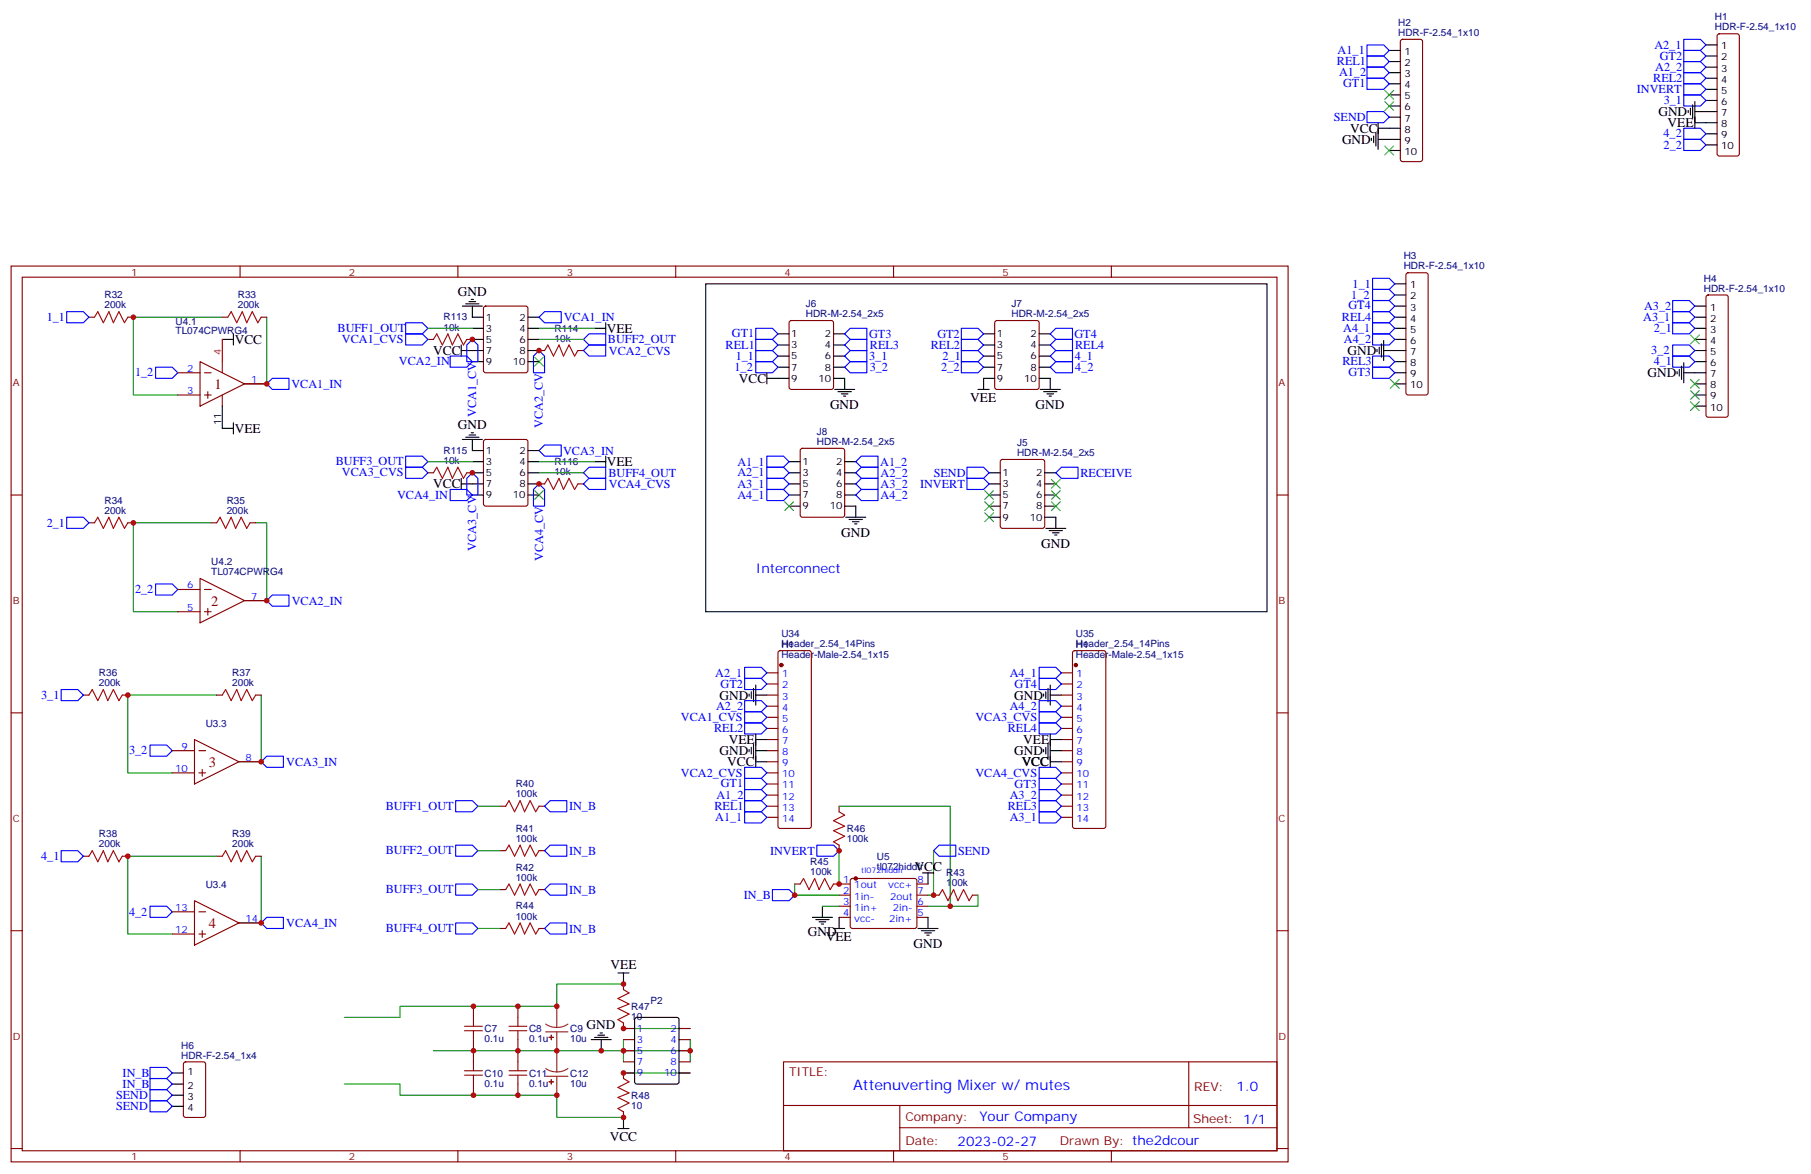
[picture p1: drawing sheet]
<svg xmlns="http://www.w3.org/2000/svg" width="575mm" height="373mm" viewBox="0 0 575 373" stroke-linecap="round" stroke-linejoin="round" font-family="sans-serif">
<g fill="none" stroke="#870000" stroke-width=".35">
<path d="M444.7 12.7l.5-.2h5.6l.5 .2 .3 .5v37.4l-.3 .5-.5 .2h-5.6l-.5-.2-.2-.5v-37.4zM545.3 10.9l.4-.2h5.7l.5 .2 .2 .5v37.4l-.2 .5-.5 .2h-5.7l-.5-.2-.2-.5v-37.4zM3.5 84.5h405.4v284.3h-405.4zM7.1 88h398.2v277.3h-398.2zM76.2 84.5v3.5M145.3 84.5v3.5M153.7 97.4l.5-.2h12.7l.6 .4 .1 20-.5 .7h-12.9l-.7-.4v-20zM214.5 84.5v3.5M283.6 84.5v3.5M352.8 84.5v3.5M446.5 86.8l.5-.2h5.6l.5 .2 .2 .5v37.4l-.2 .5-.5 .2h-5.6l-.5-.3-.2-.4v-37.4zM541.7 93.8l.5-.2h5.7l.5 .2 .2 .5v37.4l-.3 .5-.4 .2h-5.7l-.5-.2-.2-.5v-37.4z"/>
<path d="M28.2 100.7h1.8M40.6 100.7h1.7M56.4 118.3h7.1M63.5 114.8l14.1 7-14.1 7.1zM64.9 118.3h2.1M70.6 100.7h1.7M70.6 114.8v3.5M82.9 100.7h1.8M135.8 107.7h1.8M148.2 107.7h1.7M171.1 111.3h1.8M183.4 111.3h1.8"/>
<path d="M250.7 101.9l.5-.2h12.7l.6 .5 .1 20.7-.5 .7h-12.9l-.7-.4v-20.8zM316 101.9l.4-.2h12.7l.7 .5v20.7l-.4 .7h-13l-.6-.4-.1-20.8zM56.4 125.4h7.1M64.9 125.4h2.1M66 124.3v2.1M70.6 125.4v3.5M77.6 121.8h7.1M153.7 139.7l.5-.2h12.7l.6 .4 .1 20-.5 .7-12.9 .1-.7-.5v-20zM3.5 157.1h3.6M135.8 150.1h1.8M148.2 150.1h1.7M171.1 153.6h1.8"/>
<path d="M183.4 153.6h1.8M254.2 142.5l.5-.2h12.7l.7 .4v20.8l-.5 .6-12.9 .1-.6-.5-.1-20.7zM317.7 146l.5-.2h12.7l.7 .5v20.7l-.5 .7h-12.9l-.6-.5-.1-20.7zM405.3 157.1h3.6M28.2 165.9h1.8M40.6 165.9h1.7M67 165.9h1.8M79.4 165.9h1.7M56.4 187.1h7.1M56.4 194.2h7.1M63.5 183.6l14.1 7-14.1 7.1zM64.9 187.1h2.1"/>
<path d="M64.9 194.2h2.1M66 193.1v2.1M77.6 190.6h7.1M243.4 213.6h3.5M243.4 217.1h3.5M247.2 206.7l.4-.2h9.2l.5 .2 .2 .5v55.1l-.2 .5-.5 .2h-9.2l-.4-.3-.3-.4v-55.1zM336.9 213.6h3.5M336.9 217.1h3.5M340.7 206.7l.4-.2h9.2l.5 .2 .2 .5v55.1l-.2 .5-.5 .2h-9.2l-.5-.3-.2-.4v-55.1zM3.5 226.3h3.6M26.5 220.6h1.7M38.8 220.6h1.8"/>
<path d="M54.7 238.3h7M61.7 234.7l14.1 7.1-14.1 7zM63.1 238.3h2.2M68.8 220.6h1.8M81.1 220.6h1.8M243.4 220.6h3.5M243.4 224.2h3.5M243.4 227.7h3.5M243.4 231.2h3.5M243.4 234.7h3.5M243.4 238.3h3.5M336.9 220.6h3.5"/>
<path d="M336.9 224.2h3.5M336.9 227.7h3.5M336.9 231.2h3.5M336.9 234.7h3.5M336.9 238.3h3.5M405.3 226.3h3.6M54.7 245.3h7M63.1 245.3h2.2M64.2 244.3v2.1M75.8 241.8h7.1M158.7 255.9h1.8M171.1 255.9h1.8"/>
<path d="M243.4 255.9h3.5M243.4 241.8h3.5M243.4 245.3h3.5M243.4 248.8h3.5M243.4 252.4h3.5M243.4 259.4h3.5M266.3 255.9v1.8M336.9 255.9h3.5M336.9 241.8h3.5M336.9 245.3h3.5M336.9 248.8h3.5M336.9 252.4h3.5"/>
<path d="M336.9 259.4h3.5M26.5 271.8h1.7M38.8 271.8h1.8M68.8 271.8h1.8M81.1 271.8h1.8M158.7 270h1.8M171.1 270h1.8M266.3 268.3v1.7M270.1 279l.5-.2h19.7l.5 .2 .2 .5v14.8l-.7 .4-20-.1-.4-.6v-14.5zM3.5 295.4h3.6M54.7 289.4h7M54.7 296.5h7"/>
<path d="M61.7 285.9l14.1 7-14.1 7.1zM63.1 289.4h2.2M63.1 296.5h2.2M64.2 295.4v2.1M75.8 292.9h7.1M158.7 294.7h1.8M158.7 282.4h1.8M171.1 294.7h1.8M171.1 282.4h1.8M252.2 280.6h1.8M264.6 280.6h5.3M266.3 284.1h3.6"/>
<path d="M266.3 287.7h3.6M266.3 291.2h3.6M291 280.6h3.6M291 284.1h3.6M291 287.7h3.6M291 291.2h3.6M296.3 284.1h1.8M308.7 284.1h1.7M405.3 295.4h3.6M150.3 319.4v3.5M164.4 319.4v3.5M197.9 312.3v1.8"/>
<path d="M58.4 337.3l.5-.3h5.7l.6 .5 .1 16.5-.5 .6-5.9 .1-.6-.5-.1-16.5zM150.3 330v7M164.4 330v7M197.9 324.7v1.8h3.5M197.9 330h3.5M197.9 333.5h3.5M197.9 337h3.5M215.5 326.5h3.6M215.5 330h3.6M215.5 333.5h3.6M215.5 337h3.6M248.7 337h156.6v28.3h-156.6z"/>
<path d="M377.3 337.1v20.8M150.3 344.1v3.5M164.4 344.1v3.5M197.9 352.9v1.8M201.4 340.6h-3.5v1.7M215.5 340.6h3.6M248.7 350.9h156.5M285.6 357.9h119.6M285.6 350.9v14.1M3.5 364.6h3.6M76.2 365.3v3.5M145.3 365.3v3.5"/>
<path d="M214.5 365.3v3.5M283.6 365.3v3.5M352.8 365.3v3.5M405.3 364.6h3.6"/>
</g>
<g fill="none" stroke="#008700" stroke-width=".35">
<path d="M70.6 100.7h-28.3v24.7h14.1M84.7 100.7v21.1h-7.1M135.8 104.2h14.1M171.1 104.2h17.6M171.1 107.7h14.1M135.8 146.5h14.1M171.1 146.5h17.6M171.1 150.1h14.1M67 165.9h-24.7v28.3h14.1M81.1 165.9h3.6v24.7h-7.1M68.8 220.6h-28.2v24.7h14.1M82.9 220.6v21.2h-7.1"/>
<path d="M151.7 255.9h7M266.3 255.9h35.3v31.8h-7M68.8 271.8h-28.2v24.7h14.1M82.9 271.8v21.1h-7.1M151.7 270h7M266.3 270v10.6M296.3 270v14.1h-1.7M151.7 282.4h7M151.7 294.7h7M252.2 280.6v3.5h14.1M261.1 287.7h5.2M310.4 284.1v3.6h-8.8"/>
<path d="M197.9 312.3h-21.2v7.1h-49.7v3.5h-17.6M137.6 333.5h81.5M197.9 326.5h21.2M197.9 330v7M219.1 330v7M109.4 344.1h17.6v3.5h49.7v7.1h21.2M197.9 340.6h21.2"/>
</g>
<g fill="none" stroke="#000" stroke-width=".35">
<path d="M441 16h3.5M441 19.5h3.5M541.5 14.3h3.5M541.5 17.8h3.5M437.4 38.9v8.5M441 23.1h3.5M441 26.6h3.5M441 30.1h3.5M441 33.7h3.5M441 37.2h3.5M535.9 35.1v.7M536.6 34.4v2.1"/>
<path d="M537.3 33.3v4.2M538 35.4h7M538 38.9h7M538 32.2v8.5M541.5 21.3h3.5M541.5 24.8h3.5M541.5 28.4h3.5M541.5 31.9h3.5M435.3 43.9v.7M436 43.2v2.1M436.7 42.1v4.3M437.4 40.7h7.1"/>
<path d="M437.4 44.2h7.1M441 47.8h3.5M541.5 42.5h3.5M541.5 46h3.5M146.8 97.2h6.3M147.8 96.4h4.2M148.9 95.7h2.1M149.6 95h.7M149.9 97.2v3.5h3.6M224 90.1h178.2v104.1h-178.2zM442.7 97.2h3.6M442.7 90.1h3.6"/>
<path d="M442.7 93.6h3.6M538 97.2h3.5M70.6 107.7h3.5M74.1 106v3.5M146.4 111.3h7.1M146.4 109.5v3.5M149.9 104.2h3.6M149.9 107.7h3.6M149.9 114.8h3.6M167.6 111.3h3.5M167.6 104.2h3.5M167.6 100.7h3.5"/>
<path d="M167.6 107.7h3.5M167.6 114.8h3.5M188.7 104.2h3.6M192.3 102.4v3.6M243.4 118.3v3.5M246.9 106h3.6M246.9 109.5h3.6M246.9 113h3.6M246.9 116.6h3.6M264.6 106h3.5M264.6 109.5h3.5M264.6 113h3.5"/>
<path d="M264.6 116.6h3.5M312.2 106h3.5M312.2 109.5h3.5M312.2 113h3.5M312.2 116.6h3.5M329.8 106h3.6M329.8 109.5h3.6M329.8 113h3.6M329.8 116.6h3.6M437.1 110.9v.7M437.8 110.2v2.1M438.5 109.1v4.3"/>
<path d="M439.2 111.3h7.1M439.2 108.1v6.3M442.7 104.2h3.6M442.7 100.7h3.6M442.7 107.7h3.6M442.7 114.8h3.6M442.7 118.3h3.6M532.3 118v.7M533 117.3v2.1M533.8 116.2v4.2M534.5 118.3h7M534.5 115.1v6.4"/>
<path d="M538 111.3h3.5M538 104.2h3.5M538 100.7h3.5M538 107.7h3.5M538 114.8h3.5M70.6 128.9v7.1h3.5M74.1 134.2v3.5M146.8 139.5h6.3M147.8 138.8h4.2M148.9 138.1h2.1M149.6 137.4h.7M149.9 139.5v3.5h3.6"/>
<path d="M243.4 120.1h7.1M264.6 120.1h3.5v3.5M264.9 123.6h6.4M266 124.3h4.2M267.1 125h2.1M267.8 125.7h.7M310.4 123.6h3.6M315.7 120.1h-3.5v3.5M329.8 120.1h3.6v3.5M330.2 123.6h6.3M331.3 124.3h4.2M332.3 125h2.1"/>
<path d="M333 125.7h.7M442.7 121.8h3.6M538 121.8h3.5M538 125.4h3.5M538 128.9h3.5M146.4 153.6h7.1M146.4 151.8v3.6M149.9 150.1h3.6M149.9 157.1h3.6M149.9 146.5h3.6M167.6 150.1h3.5M167.6 153.6h3.5"/>
<path d="M167.6 157.1h3.5M167.6 146.5h3.5M167.6 143h3.5M188.7 146.5h3.6M192.3 144.8v3.5M250.5 150.1h3.5M250.5 153.6h3.5M250.5 157.1h3.5M250.5 146.5h3.5M268.1 150.1h3.5M268.1 153.6h3.5M268.1 157.1h3.5"/>
<path d="M268.1 146.5h3.5M314 150.1h3.5M314 153.6h3.5M314 157.1h3.5M331.6 150.1h3.5M331.6 153.6h3.5M331.6 157.1h3.5M250.5 160.7h3.5M268.1 160.7h3.5v3.5M268.5 164.2h6.3M269.5 164.9h4.3M270.6 165.6h2.1"/>
<path d="M271.3 166.3h.7M314 160.7h3.5M314 164.2h3.5M331.6 160.7h3.5M331.6 164.2h3.5v3.5M332 167.7h6.3M333 168.4h4.3M334.1 169.1h2.1M334.8 169.8h.7M238.5 219.6v2.1M239.2 218.5v4.2M239.9 217.5v6.3"/>
<path d="M332 219.6v2.1M332.7 218.5v4.2M333.4 217.5v6.3M237.8 220.3v.7M237.8 237.9v.7M238.5 237.2v2.1M239.2 236.1v4.3M239.9 220.6h3.5M239.9 233v10.6M239.9 238.3h3.5M239.9 234.7h3.5M331.3 220.3v.7"/>
<path d="M331.3 237.9v.7M332 237.2v2.1M332.7 236.1v4.3M333.4 233v10.6M333.4 220.6h3.5M333.4 238.3h3.5M333.4 234.7h3.5M239.9 241.8h3.5M333.4 241.8h3.5M292.8 277.1h3.5M294.6 277.1v3.5M257.9 291.2h6.3"/>
<path d="M258.9 291.9h4.3M260 292.6h2.1M260.7 293.3h.7M261.1 287.7v3.5M264.6 294.7h3.5M266.3 291.2v3.5M291.4 294.7h6.3M292.5 295.4h4.2M293.5 296.1h2.1M294.2 296.8h.7M294.6 291.2v3.5M196.1 308.8h3.6"/>
<path d="M197.9 308.8v3.5M187.7 330h6.3M188.7 329.3h4.3M189.8 328.6h2.1M190.5 327.9h.7M190.9 330v3.5M201.7 323.1l.4-.2h12.7l.7 .5v20l-.4 .6-13 .1-.6-.5-.1-20zM54.7 340.6h3.5M54.7 344.1h3.5M54.7 347.6h3.5M54.7 351.2h3.5M196.1 358.2h3.6"/>
<path d="M197.9 354.7v3.5"/>
</g>
<path d="M176.7 319.4v6.7M173.2 339.2l1.7 .8 1.8 .2M173.2 325l1.7 .9 1.8 .2M173.2 327.5h7.1M176.7 327.5v12.7M180.3 339.2l-1.7 .8-1.9 .2M180.3 325l-1.7 .9-1.9 .2M173.2 341.6h7.1M176.7 341.6v6" fill="none" stroke="#8c2424" stroke-width=".35"/>
<g fill="#8c2424" stroke="#8c2424" stroke-width=".35">
<path d="M174.3 343.4h1.4z"/>
<path d="M175 342.7v1.4z"/>
<path d="M174.3 329.2l1.4 .1z"/>
<path d="M175 328.6v1.4z"/>
</g>
<g fill="none" stroke="#a10000" stroke-width=".35">
<path d="M30 100.7l1-1.8 1.8 3.5 1.8-3.5 1.4 3.5 1.7-3.5 1.8 3.5 1.1-1.7M72.3 100.7l1.1-1.8 1.7 3.5 1.8-3.5 1.4 3.5 1.8-3.5 1.7 3.5 1.1-1.7M137.6 107.7l1-1.7 1.8 3.5 1.8-3.5 1.4 3.5 1.7-3.5 1.8 3.5 1.1-1.8M172.9 111.3l1-1.8 1.8 3.5 1.7-3.5 1.5 3.5 1.7-3.5 1.8 3.5 1-1.7M137.6 150.1l1-1.8 1.8 3.5 1.8-3.5 1.4 3.5 1.7-3.5 1.8 3.5 1.1-1.7M172.9 153.6l1-1.8 1.8 3.6 1.7-3.6 1.5 3.6 1.7-3.6 1.8 3.6 1-1.8M30 165.9l1-1.7 1.8 3.5 1.8-3.5 1.4 3.5 1.7-3.5 1.8 3.5 1.1-1.8M68.8 165.9l1-1.7 1.8 3.5 1.8-3.5 1.4 3.5 1.8-3.5 1.7 3.5 1.1-1.8M28.2 220.6l1.1-1.7 1.7 3.5 1.8-3.5 1.4 3.5 1.8-3.5 1.7 3.5 1.1-1.8M70.6 220.6l1-1.7 1.8 3.5 1.7-3.5 1.5 3.5 1.7-3.5 1.8 3.5 1-1.8M160.5 255.9l1.1-1.8 1.7 3.6 1.8-3.6 1.4 3.6 1.8-3.6 1.7 3.6 1.1-1.8M266.3 257.7l1.8 1-3.5 1.8 3.5 1.8-3.5 1.4 3.5 1.7-3.5 1.8 1.7 1.1"/>
<path d="M28.2 271.8l1.1-1.8 1.7 3.5 1.8-3.5 1.4 3.5 1.8-3.5 1.7 3.5 1.1-1.7M70.6 271.8l1-1.8 1.8 3.5 1.7-3.5 1.5 3.5 1.7-3.5 1.8 3.5 1-1.7M160.5 270l1.1-1.7 1.7 3.5 1.8-3.5 1.4 3.5 1.8-3.5 1.7 3.5 1.1-1.8M160.5 294.7l1.1-1.8 1.7 3.6 1.8-3.6 1.4 3.6 1.8-3.6 1.7 3.6 1.1-1.8M160.5 282.4l1.1-1.8 1.7 3.5 1.8-3.5 1.4 3.5 1.8-3.5 1.7 3.5 1.1-1.7M254 280.6l1.1-1.8 1.7 3.6 1.8-3.6 1.4 3.6 1.8-3.6 1.7 3.6 1.1-1.8M298.1 284.1l1.1-1.7 1.7 3.5 1.8-3.5 1.4 3.5 1.8-3.5 1.7 3.5 1.1-1.8M197.9 314.1l1.8 1.1-3.6 1.7 3.6 1.8-3.6 1.4 3.6 1.8-3.6 1.7 1.8 1.1M147.5 327.2h5.6M147.5 325.8h5.6M147.5 339.9h5.6M150.3 322.9v2.9"/>
<path d="M150.3 327.2v2.8M150.3 337v2.9M161.6 327.2h5.6M161.6 325.8h5.6M161.6 339.9h5.6M164.4 322.9v2.9M164.4 327.2v2.8M164.4 337v2.9M147.5 341.3h5.6M150.3 341.3v2.8M161.6 341.3h5.6M164.4 341.3v2.8"/>
<path d="M197.9 342.3l1.8 1.1-3.6 1.8 3.6 1.7-3.6 1.4 3.6 1.8-3.6 1.8 1.8 1"/>
</g>
<g fill="none" stroke="#00f" stroke-width=".35">
<path d="M433.9 14.3h5.3l1.8 1.7-1.8 1.8h-5.3zM433.9 17.8h5.3l1.8 1.7-1.8 1.8h-5.3zM534.5 16h5.3l1.7 1.8-1.7 1.7h-5.3zM534.5 12.5h5.3l1.7 1.8-1.7 1.7h-5.3zM534.5 19.5h5.3l1.7 1.8-1.7 1.8h-5.3zM433.9 21.3h5.3l1.8 1.8-1.8 1.7h-5.3zM433.9 24.8h5.3l1.8 1.8-1.8 1.8h-5.3zM433.9 35.4h5.3l1.8 1.8-1.8 1.7h-5.3zM534.5 23.1h5.3l1.7 1.7-1.7 1.8h-5.3zM534.5 26.6h5.3l1.7 1.8-1.7 1.7h-5.3zM534.5 30.1h5.3l1.7 1.8-1.7 1.8h-5.3zM534.5 40.7h5.3l1.7 1.8-1.7 1.7h-5.3z"/>
<path d="M534.5 44.2h5.3l1.7 1.8-1.7 1.8h-5.3zM21.2 98.9h5.3l1.7 1.8-1.7 1.7h-5.3zM172.9 98.9h5.3v3.5h-5.3l-1.8-1.7zM435.7 88.3h5.3l1.7 1.8-1.7 1.8h-5.3zM435.7 91.9h5.3l1.7 1.7-1.7 1.8h-5.3zM435.7 95.4h5.3l1.7 1.8-1.7 1.7h-5.3zM435.7 98.9h5.3l1.7 1.8-1.7 1.7h-5.3zM530.9 98.9h5.3l1.8 1.8-1.8 1.7h-5.3zM530.9 95.4h5.3l1.8 1.8-1.8 1.7h-5.3zM49.4 116.6h5.3l1.7 1.7-1.7 1.8h-5.3zM128.8 102.4h5.3l1.7 1.8-1.7 1.8h-5.3zM128.8 106h5.3l1.7 1.7-1.7 1.8h-5.3z"/>
<path d="M142.9 113h5.3l1.7 1.8-1.7 1.8h-5.3zM149.9 107.7l1.8 1.8v5.3h-3.5v-5.3zM171.1 111.3l1.8 1.7v5.3h-3.6v-5.3zM185.2 107.7l1.8-1.7h5.3v3.5h-5.3zM185.2 111.3l1.8-1.8h5.3v3.5h-5.3zM239.9 104.2h5.3l1.7 1.8-1.7 1.7h-5.3zM239.9 107.7h5.3l1.7 1.8-1.7 1.8h-5.3zM239.9 111.3h5.3l1.7 1.7-1.7 1.8h-5.3zM239.9 114.8h5.3l1.7 1.8-1.7 1.7h-5.3zM268.1 106l1.8-1.8h5.3v3.5h-5.3zM268.1 109.5l1.8-1.8h5.3v3.6h-5.3zM268.1 113l1.8-1.7h5.3v3.5h-5.3z"/>
<path d="M268.1 116.6l1.8-1.8h5.3v3.5h-5.3zM305.2 104.2h5.2l1.8 1.8-1.8 1.7h-5.2zM305.2 107.7h5.2l1.8 1.8-1.8 1.8h-5.2zM305.2 111.3h5.2l1.8 1.7-1.8 1.8h-5.2zM305.2 114.8h5.2l1.8 1.8-1.8 1.7h-5.2zM333.4 106l1.7-1.8h5.3v3.5h-5.3zM333.4 109.5l1.7-1.8h5.3v3.6h-5.3zM333.4 113l1.7-1.7h5.3v3.5h-5.3zM333.4 116.6l1.7-1.8h5.3v3.5h-5.3zM435.7 113h5.3l1.7 1.8-1.7 1.8h-5.3zM435.7 116.6h5.3l1.7 1.7-1.7 1.8h-5.3zM435.7 102.4h5.3l1.7 1.8-1.7 1.8h-5.3z"/>
<path d="M435.7 106h5.3l1.7 1.7-1.7 1.8h-5.3zM530.9 109.5h5.3l1.8 1.8-1.8 1.7h-5.3zM530.9 102.4h5.3l1.8 1.8-1.8 1.8h-5.3zM530.9 113h5.3l1.8 1.8-1.8 1.8h-5.3zM84.7 121.8l1.7-1.7h5.3v3.5h-5.3zM128.8 144.8h5.3l1.7 1.7-1.7 1.8h-5.3zM128.8 148.3h5.3l1.7 1.8-1.7 1.7h-5.3zM142.9 155.4h5.3l1.7 1.7-1.7 1.8h-5.3zM149.9 150.1l1.8 1.7v5.3h-3.5v-5.3zM171.1 143l1.8-1.7h5.3v3.5h-5.3zM171.1 153.6l1.8 1.8v5.3h-3.6v-5.3zM185.2 150.1l1.8-1.8h5.3v3.5h-5.3z"/>
<path d="M185.2 153.6l1.8-1.8h5.3v3.6h-5.3zM243.4 144.8h5.3l1.8 1.7-1.8 1.8h-5.3zM243.4 148.3h5.3l1.8 1.8-1.8 1.7h-5.3zM243.4 151.8h5.3l1.8 1.8-1.8 1.8h-5.3zM243.4 155.4h5.3l1.8 1.7-1.8 1.8h-5.3zM271.6 146.5l1.8-1.7h5.3v3.5h-5.3zM271.6 150.1l1.8-1.8h5.3v3.5h-5.3zM271.6 153.6l1.8-1.8h5.3v3.6h-5.3zM271.6 157.1l1.8-1.7h5.3v3.5h-5.3zM306.9 148.3h5.3l1.8 1.8-1.8 1.7h-5.3zM306.9 151.8h5.3l1.8 1.8-1.8 1.8h-5.3zM335.1 150.1l1.8-1.8h5.3v3.5h-5.3z"/>
<path d="M21.2 164.2h5.3l1.7 1.7-1.7 1.8h-5.3zM49.4 185.3h5.3l1.7 1.8-1.7 1.8h-5.3zM84.7 190.6l1.7-1.7h5.3v3.5h-5.3zM19.4 218.9h5.3l1.8 1.7-1.8 1.8h-5.3zM236.4 211.8h5.3l1.7 1.8-1.7 1.7h-5.3zM236.4 215.3h5.3l1.7 1.8-1.7 1.8h-5.3zM329.8 211.8h5.3l1.8 1.8-1.8 1.7h-5.3zM329.8 215.3h5.3l1.8 1.8-1.8 1.8h-5.3zM47.6 236.5h5.3l1.8 1.8-1.8 1.7h-5.3zM236.4 222.4h5.3l1.7 1.8-1.7 1.7h-5.3zM236.4 225.9h5.3l1.7 1.8-1.7 1.7h-5.3zM236.4 229.4h5.3l1.7 1.8-1.7 1.8h-5.3z"/>
<path d="M329.8 222.4h5.3l1.8 1.8-1.8 1.7h-5.3zM329.8 225.9h5.3l1.8 1.8-1.8 1.7h-5.3zM329.8 229.4h5.3l1.8 1.8-1.8 1.8h-5.3zM82.9 241.8l1.8-1.8h5.3v3.6h-5.3zM144.6 254.1h5.3l1.8 1.8-1.8 1.8h-5.3zM174.6 254.1h5.3v3.6h-5.3l-1.7-1.8zM236.4 247.1h5.3l1.7 1.7-1.7 1.8h-5.3zM236.4 243.6h5.3l1.7 1.7-1.7 1.8h-5.3zM236.4 250.6h5.3l1.7 1.8-1.7 1.7h-5.3zM236.4 254.1h5.3l1.7 1.8-1.7 1.8h-5.3zM236.4 257.7h5.3l1.7 1.7-1.7 1.8h-5.3zM329.8 243.6h5.3l1.8 1.7-1.8 1.8h-5.3z"/>
<path d="M329.8 247.1h5.3l1.8 1.7-1.8 1.8h-5.3zM329.8 250.6h5.3l1.8 1.8-1.8 1.7h-5.3zM329.8 254.1h5.3l1.8 1.8-1.8 1.8h-5.3zM329.8 257.7h5.3l1.8 1.7-1.8 1.8h-5.3zM19.4 270h5.3l1.8 1.8-1.8 1.7h-5.3zM144.6 268.3h5.3l1.8 1.7-1.8 1.8h-5.3zM172.9 270l1.7-1.7h5.3v3.5h-5.3zM259.3 268.3h5.3l1.7 1.7-1.7 1.8h-5.3zM296.3 270l1.8-1.7h5.3v3.5h-5.3zM47.6 287.7h5.3l1.8 1.7-1.8 1.8h-5.3zM84.7 291.2h5.3v3.5h-5.3l-1.8-1.8zM144.6 292.9h5.3l1.8 1.8-1.8 1.8h-5.3z"/>
<path d="M144.6 280.6h5.3l1.8 1.8-1.8 1.7h-5.3zM172.9 294.7l1.7-1.8h5.3v3.6h-5.3zM172.9 282.4l1.7-1.8h5.3v3.5h-5.3zM245.2 282.4h5.3l1.7 1.7-1.7 1.8h-5.3zM47.6 338.8h5.3l1.8 1.8-1.8 1.7h-5.3zM47.6 349.4h5.3l1.8 1.8-1.8 1.7h-5.3zM47.6 345.9h5.3l1.8 1.7-1.8 1.8h-5.3zM47.6 342.3h5.3l1.8 1.8-1.8 1.8h-5.3z"/>
</g>
<g fill="none" stroke="#3c3" stroke-width=".35">
<path d="M439.6 32.2l2.8 2.9M439.6 28.7l2.8 2.8M442.4 28.7l-2.8 2.8M442.4 32.2l-2.8 2.9M439.6 46.4l2.8 2.8M442.4 46.4l-2.8 2.8M169.7 113.4l2.8 2.8M172.5 113.4l-2.8 2.8M536.6 106.3l2.8 2.8M539.4 106.3l-2.8 2.8M441.3 120.4l2.8 2.9M444.1 120.4l-2.8 2.9"/>
<path d="M536.6 120.4l2.8 2.9M536.6 124l2.8 2.8M536.6 127.5l2.8 2.8M539.4 120.4l-2.8 2.9M539.4 124l-2.8 2.8M539.4 127.5l-2.8 2.8M169.7 155.7l2.8 2.8M172.5 155.7l-2.8 2.8M249.1 159.2l2.8 2.9M251.9 159.2l-2.8 2.9M312.6 155.7l2.8 2.8M312.6 159.2l2.8 2.9"/>
<path d="M315.4 155.7l-2.8 2.8M315.4 159.2l-2.8 2.9M333.7 152.2l2.8 2.8M333.7 155.7l2.8 2.8M333.7 159.2l2.8 2.9M336.5 152.2l-2.8 2.8M336.5 155.7l-2.8 2.8M336.5 159.2l-2.8 2.9M312.6 162.8l2.8 2.8M315.4 162.8l-2.8 2.8"/>
</g>
<g fill="#870000" stroke="#870000" stroke-width=".35">
<circle cx="248" cy="211.1" r=".53"/>
<circle cx="341.5" cy="211.1" r=".53"/>
<circle cx="271.6" cy="278.8" r=".53"/>
</g>
<path d="M70.6 107.7v7.1" fill="none" stroke="#f00" stroke-width=".35"/>
<g fill="#c00">
<circle cx="197.9" cy="312.3" r=".88"/>
<circle cx="197.9" cy="354.7" r=".88"/>
<circle cx="197.9" cy="340.6" r=".88"/>
<circle cx="197.9" cy="326.5" r=".88"/>
<circle cx="219.1" cy="333.5" r=".88"/>
<circle cx="197.9" cy="333.5" r=".88"/>
<circle cx="190.9" cy="333.5" r=".88"/>
<circle cx="176.7" cy="333.5" r=".88"/>
<circle cx="176.7" cy="347.6" r=".88"/>
<circle cx="164.4" cy="347.6" r=".88"/>
<circle cx="176.7" cy="319.4" r=".88"/>
<circle cx="164.4" cy="319.4" r=".88"/>
<circle cx="150.3" cy="319.4" r=".88"/>
<circle cx="150.3" cy="347.6" r=".88"/>
<circle cx="150.3" cy="333.5" r=".88"/>
<circle cx="164.4" cy="333.5" r=".88"/>
<circle cx="84.7" cy="121.8" r=".88"/>
<circle cx="82.9" cy="241.8" r=".88"/>
<circle cx="82.9" cy="292.9" r=".88"/>
<circle cx="42.3" cy="100.7" r=".88"/>
<circle cx="42.3" cy="165.9" r=".88"/>
<circle cx="40.6" cy="220.6" r=".88"/>
<circle cx="40.6" cy="271.8" r=".88"/>
<circle cx="84.7" cy="190.6" r=".88"/>
<circle cx="252.2" cy="284.1" r=".88"/>
<circle cx="266.3" cy="280.6" r=".88"/>
<circle cx="301.6" cy="287.7" r=".88"/>
<circle cx="266.3" cy="270" r=".88"/>
<circle cx="296.3" cy="284.1" r=".88"/>
<circle cx="171.1" cy="111.3" r=".88"/>
<circle cx="149.9" cy="107.7" r=".88"/>
<circle cx="149.9" cy="150.1" r=".88"/>
<circle cx="171.1" cy="153.6" r=".88"/>
</g>
<g font-size="4.6" fill="#800">
<text x="68.1" y="123.6">1</text>
<text x="67" y="192.4">2</text>
<text x="66.3" y="243.6">3</text>
<text x="66.3" y="294.7">4</text>
</g>
<text font-size="4.6" fill="#00f" x="270.8" y="346.1">Attenuverting Mixer w/ mutes</text>
<g font-size="4.2">
<text x="526.4" y="36.8">GND</text>
<text x="529.4" y="40.4">VEE</text>
<text x="426" y="45.6">GND</text>
<text x="428.6" y="42.1">VCC</text>
<text x="145.3" y="94">GND</text>
<text x="192.6" y="105.6">VEE</text>
<text x="74.5" y="109.1">VCC</text>
<text x="137.5" y="112.7">VCC</text>
<text x="427.8" y="112.6">GND</text>
<text x="523" y="119.7">GND</text>
<text x="234.5" y="121.5">VCC</text>
<text x="263.5" y="129.8">GND</text>
<text x="308" y="127.5">VEE</text>
<text x="328.7" y="129.8">GND</text>
<text x="74.5" y="137.3">VEE</text>
<text x="145.3" y="136.3">GND</text>
<text x="192.6" y="148">VEE</text>
<text x="137.5" y="155">VCC</text>
<text x="267" y="170.4">GND</text>
<text x="330.5" y="173.9">GND</text>
<text x="228.4" y="222.1">GND</text>
<text x="321.9" y="222.1">GND</text>
<text x="228.4" y="239.6">GND</text>
<text x="231.3" y="236.1">VEE</text>
<text x="321.9" y="239.6">GND</text>
<text x="324.8" y="236.1">VEE</text>
<text x="230.8" y="243.2">VCC</text>
<text x="324.3" y="243.2">VCC</text>
<text x="290.3" y="276.4">VCC</text>
<text x="256.5" y="297.3">GND</text>
<text x="262.1" y="298.6">VEE</text>
<text x="290" y="300.8">GND</text>
<text x="193.8" y="307.6">VEE</text>
<text x="186.2" y="326.6">GND</text>
<text x="193.6" y="362.2">VCC</text>
</g>
<g font-size="4.2" fill="#00f">
<text x="239.9" y="181.8">Interconnect</text>
<text x="392.5" y="346.3">1.0</text>
<text x="310.9" y="355.9">Your Company</text>
<text x="304" y="363.7">2023-02-27</text>
</g>
<g font-size="3.9" fill="#00f">
<text x="424.6" y="17.3">A1_1</text>
<text x="525.1" y="15.4">A2_1</text>
<text x="424.3" y="20.7">REL1</text>
<text x="525.4" y="22.5">A2_2</text>
<text x="526.8" y="19">GT2</text>
<text x="425" y="24.2">A1_2</text>
<text x="426.3" y="27.6">GT1</text>
<text x="519.6" y="29.6">INVERT</text>
<text x="524.8" y="26">REL2</text>
<text x="528.1" y="33">3_1</text>
<text x="423.4" y="38.4">SEND</text>
<text x="528" y="43.6">4_2</text>
<text x="528.1" y="47.1">2_2</text>
<text x="428.9" y="94.8">1_2</text>
<text x="429.3" y="91.4">1_1</text>
<text x="14.8" y="102">1_1</text>
<text x="178.9" y="101.9">VCA1_IN</text>
<text x="426" y="101.9">REL4</text>
<text x="428" y="98.2">GT4</text>
<text x="521.6" y="101.9">A3_1</text>
<text x="521.9" y="98.3">A3_2</text>
<text x="107.1" y="105.5">BUFF1_OUT</text>
<text x="232.3" y="107">GT1</text>
<text x="275.9" y="107.3">GT3</text>
<text x="297.5" y="107.2">GT2</text>
<text x="341.1" y="107.4">GT4</text>
<text x="426.4" y="105.4">A4_1</text>
<text x="524.9" y="105.5">2_1</text>
<text x="108.5" y="108.9">VCA1_CVS</text>
<text x="193" y="108.9">BUFF2_OUT</text>
<text x="193.3" y="112.6">VCA2_CVS</text>
<text x="230.3" y="110.7">REL1</text>
<text x="276.1" y="110.8">REL3</text>
<text x="295.5" y="110.6">REL2</text>
<text x="341.3" y="110.8">REL4</text>
<text x="426.6" y="108.9">A4_2</text>
<text x="524.2" y="112.4">3_2</text>
<text x="42.9" y="119.5">1_2</text>
<text x="126.6" y="116">VCA2_IN</text>
<text x="233.1" y="117.7">1_2</text>
<text x="233.5" y="114.3">1_1</text>
<text x="275.9" y="114.3">3_1</text>
<text x="276.1" y="117.9">3_2</text>
<text x="298.7" y="117.7">2_2</text>
<text x="299.2" y="114.3">2_1</text>
<text x="341.1" y="114.3">4_1</text>
<text x="341.3" y="117.9">4_2</text>
<text x="426.1" y="115.9">REL3</text>
<text x="428.1" y="119.5">GT3</text>
<text x="524.9" y="115.9">4_1</text>
<text x="92.5" y="123">VCA1_IN</text>
<text x="151.1" y="132.4" transform="rotate(-90 151.1 132.4)">VCA1_CV</text>
<text x="172.3" y="135.9" transform="rotate(-90 172.3 135.9)">VCA2_CV</text>
<text x="106.6" y="147.7">BUFF3_OUT</text>
<text x="178.8" y="144.3">VCA3_IN</text>
<text x="234.1" y="147.8">A1_1</text>
<text x="279.4" y="147.9">A1_2</text>
<text x="108.5" y="151.2">VCA3_CVS</text>
<text x="193.1" y="151.4">BUFF4_OUT</text>
<text x="193.3" y="154.9">VCA4_CVS</text>
<text x="234.1" y="151.2">A2_1</text>
<text x="234.1" y="154.8">A3_1</text>
<text x="279.5" y="151.4">A2_2</text>
<text x="279.5" y="154.9">A3_2</text>
<text x="292" y="154.9">INVERT</text>
<text x="296.4" y="151.3">SEND</text>
<text x="342.9" y="151.4">RECEIVE</text>
<text x="126.1" y="158.3">VCA4_IN</text>
<text x="234.1" y="158.3">A4_1</text>
<text x="279.5" y="158.4">A4_2</text>
<text x="14.8" y="167.2">2_1</text>
<text x="151.1" y="174.8" transform="rotate(-90 151.1 174.8)">VCA3_CV</text>
<text x="172.4" y="178.1" transform="rotate(-90 172.4 178.1)">VCA4_CV</text>
<text x="42.9" y="188.3">2_2</text>
<text x="92.6" y="192">VCA2_IN</text>
<text x="227" y="214.7">A2_1</text>
<text x="320.5" y="214.7">A4_1</text>
<text x="13.1" y="221.8">3_1</text>
<text x="228.7" y="218.3">GT2</text>
<text x="322" y="218.3">GT4</text>
<text x="227.3" y="225.4">A2_2</text>
<text x="320.5" y="225.3">A4_2</text>
<text x="216.1" y="228.8">VCA1_CVS</text>
<text x="226.7" y="232.4">REL2</text>
<text x="309.6" y="228.8">VCA3_CVS</text>
<text x="319.9" y="232.4">REL4</text>
<text x="41" y="239.5">3_2</text>
<text x="90.9" y="243.1">VCA3_IN</text>
<text x="216.1" y="246.5">VCA2_CVS</text>
<text x="228.8" y="249.9">GT1</text>
<text x="309.6" y="246.5">VCA4_CVS</text>
<text x="322" y="250">GT3</text>
<text x="122.5" y="257.1">BUFF1_OUT</text>
<text x="180.6" y="257.2">IN_B</text>
<text x="226.8" y="257.1">REL1</text>
<text x="227.4" y="253.6">A1_2</text>
<text x="319.9" y="257.1">REL3</text>
<text x="320.5" y="253.5">A3_2</text>
<text x="227" y="260.7">A1_1</text>
<text x="320.5" y="260.6">A3_1</text>
<text x="13.1" y="273">4_1</text>
<text x="122.5" y="271.2">BUFF2_OUT</text>
<text x="180.6" y="271.3">IN_B</text>
<text x="244.4" y="271.3">INVERT</text>
<text x="304.1" y="271.3">SEND</text>
<text x="122.5" y="283.6">BUFF3_OUT</text>
<text x="180.6" y="283.7">IN_B</text>
<text x="236.1" y="285.3">IN_B</text>
<text x="41" y="290.6">4_2</text>
<text x="90.9" y="294.3">VCA4_IN</text>
<text x="122.5" y="295.9">BUFF4_OUT</text>
<text x="180.6" y="296">IN_B</text>
<text x="38.9" y="341.7">IN_B</text>
<text x="38.9" y="345.2">IN_B</text>
<text x="36.8" y="352.4">SEND</text>
<text x="36.8" y="348.8">SEND</text>
</g>
<g font-size="3.9" fill="#800">
<text x="250.5" y="341.6">TITLE:</text>
<text x="379.1" y="346.3">REV:</text>
<text x="287.4" y="355.8">Company:</text>
<text x="378.7" y="356.4">Sheet: 1/1</text>
<text x="287.4" y="363.5">Date:</text>
<text x="336.4" y="363.6">Drawn By: the2dcour</text>
</g>
<g font-size="3.2" fill="#000080">
<text x="443.8" y="11.4">HDR-F-2.54_1x10</text>
<text x="443.8" y="8.3">H2</text>
<text x="544.3" y="9.7">HDR-F-2.54_1x10</text>
<text x="544.4" y="6.5">H1</text>
<text x="445.6" y="82.3">H3</text>
<text x="445.6" y="85.5">HDR-F-2.54_1x10</text>
<text x="540.8" y="89.4">H4</text>
<text x="33.2" y="94.6">R32</text>
<text x="75.5" y="94.6">R33</text>
<text x="540.8" y="92.6">HDR-F-2.54_1x10</text>
<text x="33.2" y="97.9">200k</text>
<text x="75.5" y="97.9">200k</text>
<text x="140.8" y="101.7">R113</text>
<text x="255.8" y="100.7">HDR-M-2.54_2x5</text>
<text x="255.8" y="97.5">J6</text>
<text x="321.1" y="100.7">HDR-M-2.54_2x5</text>
<text x="321.1" y="97.5">J7</text>
<text x="55.7" y="106">TL074CPWRG4</text>
<text x="55.7" y="103">U4.1</text>
<text x="140.8" y="104.9">10k</text>
<text x="176.1" y="105.2">R114</text>
<text x="176" y="108.4">10k</text>
<text x="259.3" y="141.3">HDR-M-2.54_2x5</text>
<text x="259.3" y="138.1">J8</text>
<text x="322.8" y="141.6">J5</text>
<text x="140.8" y="147.2">10k</text>
<text x="140.8" y="144">R115</text>
<text x="176.1" y="147.6">R116</text>
<text x="322.8" y="144.8">HDR-M-2.54_2x5</text>
<text x="176" y="150.8">10k</text>
<text x="33.2" y="159.9">R34</text>
<text x="72" y="159.9">R35</text>
<text x="33.2" y="163.1">200k</text>
<text x="72" y="163.1">200k</text>
<text x="67.1" y="179.5">U4.2</text>
<text x="67.1" y="182.4">TL074CPWRG4</text>
<text x="248" y="202.3">U34</text>
<text x="341.5" y="202.3">U35</text>
<text x="248" y="205.5">Header_2.54_14Pins</text>
<text x="248" y="209">Header-Male-2.54_1x15</text>
<text x="248" y="205.8">H1</text>
<text x="341.5" y="205.5">Header_2.54_14Pins</text>
<text x="341.5" y="209">Header-Male-2.54_1x15</text>
<text x="341.5" y="205.8">H1</text>
<text x="31.4" y="214.6">R36</text>
<text x="73.7" y="214.6">R37</text>
<text x="31.4" y="217.8">200k</text>
<text x="73.7" y="217.8">200k</text>
<text x="65.3" y="230.6">U3.3</text>
<text x="163.7" y="249.9">R40</text>
<text x="163.7" y="253.1">100k</text>
<text x="163.7" y="264">R41</text>
<text x="31.4" y="269">200k</text>
<text x="31.4" y="265.7">R38</text>
<text x="73.7" y="269">200k</text>
<text x="73.7" y="265.7">R39</text>
<text x="163.7" y="267.2">100k</text>
<text x="268.8" y="267.3">100k</text>
<text x="268.8" y="264.1">R46</text>
<text x="257.2" y="274.6">R45</text>
<text x="278.4" y="272.8">U5</text>
<text x="65.3" y="281.8">U3.4</text>
<text x="163.7" y="279.5">100k</text>
<text x="163.7" y="276.3">R42</text>
<text x="257.2" y="277.8">100k</text>
<text x="278.4" y="276">tl072hiddfr</text>
<text x="300.4" y="281.3">100k</text>
<text x="300.4" y="278.1">R43</text>
<text x="163.7" y="291.9">100k</text>
<text x="163.7" y="288.7">R44</text>
<text x="200.4" y="323.8">10</text>
<text x="200.4" y="320.5">R47</text>
<text x="206.5" y="318.7">P2</text>
<text x="153.8" y="327.6">C7</text>
<text x="167.9" y="327.6">C8</text>
<text x="181" y="327.6">C9</text>
<text x="57.5" y="336">HDR-F-2.54_1x4</text>
<text x="57.5" y="332.8">H6</text>
<text x="153.8" y="330.8">0.1u</text>
<text x="167.9" y="330.8">0.1u</text>
<text x="181" y="330.8">10u</text>
<text x="153.8" y="341.7">C10</text>
<text x="167.9" y="341.7">C11</text>
<text x="181" y="341.7">C12</text>
<text x="153.8" y="344.9">0.1u</text>
<text x="167.9" y="344.9">0.1u</text>
<text x="181" y="344.9">10u</text>
<text x="200.4" y="351.9">10</text>
<text x="200.4" y="348.8">R48</text>
</g>
<g font-size="3.2">
<text x="445.8" y="17.4">1</text>
<text x="546.3" y="15.7">1</text>
<text x="445.8" y="21">2</text>
<text x="546.3" y="19.2">2</text>
<text x="546.3" y="22.7">3</text>
<text x="445.8" y="24.5">3</text>
<text x="445.8" y="28">4</text>
<text x="546.3" y="26.2">4</text>
<text x="546.3" y="29.8">5</text>
<text x="445.8" y="31.5">5</text>
<text x="445.8" y="35.1">6</text>
<text x="546.3" y="33.3">6</text>
<text x="445.8" y="38.6">7</text>
<text x="546.3" y="36.8">7</text>
<text x="546.3" y="40.4">8</text>
<text x="445.8" y="42.1">8</text>
<text x="445.8" y="45.6">9</text>
<text x="546.3" y="43.9">9</text>
<text x="546.3" y="47.4">10</text>
<text x="445.8" y="49.2">10</text>
<text x="447.6" y="91.5">1</text>
<text x="447.6" y="95">2</text>
<text x="154.2" y="101.7">1</text>
<text x="164.8" y="101.7">2</text>
<text x="447.6" y="98.6">3</text>
<text x="542.8" y="98.6">1</text>
<text x="154.2" y="105.3">3</text>
<text x="164.8" y="105.3">4</text>
<text x="251.2" y="107">1</text>
<text x="261.9" y="107">2</text>
<text x="316.4" y="107">1</text>
<text x="327.1" y="107">2</text>
<text x="447.6" y="102.1">4</text>
<text x="447.6" y="105.6">5</text>
<text x="542.8" y="102.1">2</text>
<text x="542.8" y="105.6">3</text>
<text x="154.2" y="108.8">5</text>
<text x="154.2" y="112.3">7</text>
<text x="164.8" y="108.8">6</text>
<text x="164.8" y="112.3">8</text>
<text x="251.2" y="110.6">3</text>
<text x="261.9" y="110.6">4</text>
<text x="316.4" y="110.6">3</text>
<text x="327.1" y="110.6">4</text>
<text x="447.6" y="109.1">6</text>
<text x="447.6" y="112.7">7</text>
<text x="542.8" y="109.1">4</text>
<text x="542.8" y="112.7">5</text>
<text x="154.2" y="115.9">9</text>
<text x="162.8" y="115.9">10</text>
<text x="251.2" y="114.1">5</text>
<text x="251.2" y="117.6">7</text>
<text x="261.9" y="114.1">6</text>
<text x="261.9" y="117.6">8</text>
<text x="316.4" y="114.1">5</text>
<text x="316.4" y="117.6">7</text>
<text x="327.1" y="114.1">6</text>
<text x="327.1" y="117.6">8</text>
<text x="447.6" y="116.2">8</text>
<text x="447.6" y="119.7">9</text>
<text x="542.8" y="116.2">6</text>
<text x="542.8" y="119.7">7</text>
<text x="251.2" y="121.1">9</text>
<text x="259.8" y="121.1">10</text>
<text x="316.4" y="121.1">9</text>
<text x="325.1" y="121.1">10</text>
<text x="447.6" y="123.3">10</text>
<text x="542.8" y="123.3">8</text>
<text x="542.8" y="126.8">9</text>
<text x="542.8" y="130.3">10</text>
<text x="70.2" y="135.1" transform="rotate(-90 70.2 135.1)">11</text>
<text x="154.2" y="144.1">1</text>
<text x="154.2" y="147.6">3</text>
<text x="164.8" y="144.1">2</text>
<text x="164.8" y="147.6">4</text>
<text x="254.7" y="147.6">1</text>
<text x="265.4" y="147.6">2</text>
<text x="154.2" y="151.1">5</text>
<text x="154.2" y="154.7">7</text>
<text x="164.8" y="151.1">6</text>
<text x="164.8" y="154.7">8</text>
<text x="254.7" y="151.1">3</text>
<text x="254.7" y="154.7">5</text>
<text x="265.4" y="151.1">4</text>
<text x="265.4" y="154.7">6</text>
<text x="318.2" y="151.1">1</text>
<text x="318.2" y="154.7">3</text>
<text x="328.9" y="151.1">2</text>
<text x="328.9" y="154.7">4</text>
<text x="154.2" y="158.2">9</text>
<text x="162.8" y="158.2">10</text>
<text x="254.7" y="158.2">7</text>
<text x="254.7" y="161.7">9</text>
<text x="263.4" y="161.7">10</text>
<text x="265.4" y="158.2">8</text>
<text x="318.2" y="158.2">5</text>
<text x="318.2" y="161.7">7</text>
<text x="328.9" y="158.2">6</text>
<text x="328.9" y="161.7">8</text>
<text x="318.2" y="165.2">9</text>
<text x="326.9" y="165.2">10</text>
<text x="59.5" y="341.3">1</text>
<text x="59.5" y="345.5">2</text>
<text x="59.5" y="349">3</text>
<text x="59.5" y="352.6">4</text>
</g>
<g font-size="3.2" fill="#800">
<text x="41.6" y="87.5">1</text>
<text x="110.8" y="87.5">2</text>
<text x="179.9" y="87.5">3</text>
<text x="249.1" y="87.5">4</text>
<text x="318.2" y="87.5">5</text>
<text x="4.1" y="122.6">A</text>
<text x="405.9" y="122.6">A</text>
<text x="4.1" y="191.7">B</text>
<text x="405.9" y="191.7">B</text>
<text x="4.1" y="260.8">C</text>
<text x="405.9" y="260.8">C</text>
<text x="4.1" y="330">D</text>
<text x="405.9" y="330">D</text>
<text x="41.6" y="368.3">1</text>
<text x="110.8" y="368.3">2</text>
<text x="179.9" y="368.3">3</text>
<text x="249.1" y="368.3">4</text>
<text x="318.2" y="368.3">5</text>
</g>
<text font-size="3.2" fill="#f00" x="70.2" y="112.7" transform="rotate(-90 70.2 112.7)">4</text>
<g font-size="3.2" fill="#00f">
<text x="59.4" y="118">2</text>
<text x="59.4" y="125">3</text>
<text x="79.7" y="121.5">1</text>
<text x="59.4" y="186.8">6</text>
<text x="79.7" y="190.3">7</text>
<text x="59.4" y="193.8">5</text>
<text x="248.2" y="215">1</text>
<text x="341.7" y="215">1</text>
<text x="248.2" y="218.5">2</text>
<text x="341.7" y="218.5">2</text>
<text x="248.2" y="222">3</text>
<text x="248.2" y="225.6">4</text>
<text x="341.7" y="222">3</text>
<text x="341.7" y="225.6">4</text>
<text x="248.2" y="229.1">5</text>
<text x="248.2" y="232.6">6</text>
<text x="341.7" y="229.1">5</text>
<text x="341.7" y="232.6">6</text>
<text x="57.6" y="237.9">9</text>
<text x="248.2" y="236.1">7</text>
<text x="248.2" y="239.7">8</text>
<text x="341.7" y="236.1">7</text>
<text x="341.7" y="239.7">8</text>
<text x="55.6" y="245">10</text>
<text x="78" y="241.4">8</text>
<text x="248.2" y="243.2">9</text>
<text x="341.7" y="243.2">9</text>
<text x="248.2" y="246.7">10</text>
<text x="248.2" y="250.3">11</text>
<text x="341.7" y="246.7">10</text>
<text x="341.7" y="250.3">11</text>
<text x="248.2" y="253.8">12</text>
<text x="248.2" y="257.3">13</text>
<text x="341.7" y="253.8">12</text>
<text x="341.7" y="257.3">13</text>
<text x="248.2" y="260.8">14</text>
<text x="341.7" y="260.8">14</text>
<text x="267.7" y="280.2">1</text>
<text x="291.2" y="280.2">8</text>
<text x="267.7" y="283.8">2</text>
<text x="267.7" y="287.3">3</text>
<text x="271.2" y="282">1out</text>
<text x="271.2" y="285.5">1in-</text>
<text x="282" y="282">vcc+</text>
<text x="282.5" y="285.5">2out</text>
<text x="291.2" y="287.3">6</text>
<text x="291.2" y="283.8">7</text>
<text x="55.6" y="289.1">13</text>
<text x="78" y="292.6">14</text>
<text x="267.7" y="290.8">4</text>
<text x="271.2" y="289.1">1in+</text>
<text x="271.2" y="292.6">vcc-</text>
<text x="282.2" y="292.6">2in+</text>
<text x="283.4" y="289.1">2in-</text>
<text x="291.2" y="290.8">5</text>
<text x="55.6" y="296.1">12</text>
<text x="202.1" y="327.5">1</text>
<text x="212.8" y="327.5">2</text>
<text x="202.1" y="331">3</text>
<text x="202.1" y="334.6">5</text>
<text x="212.8" y="331">4</text>
<text x="212.8" y="334.6">6</text>
<text x="202.1" y="338.1">7</text>
<text x="202.1" y="341.6">9</text>
<text x="210.8" y="341.6">10</text>
<text x="212.8" y="338.1">8</text>
</g>
<text font-size="2.5" fill="#00f" x="273.4" y="277.1">tl072hiddfr</text>
</svg>
